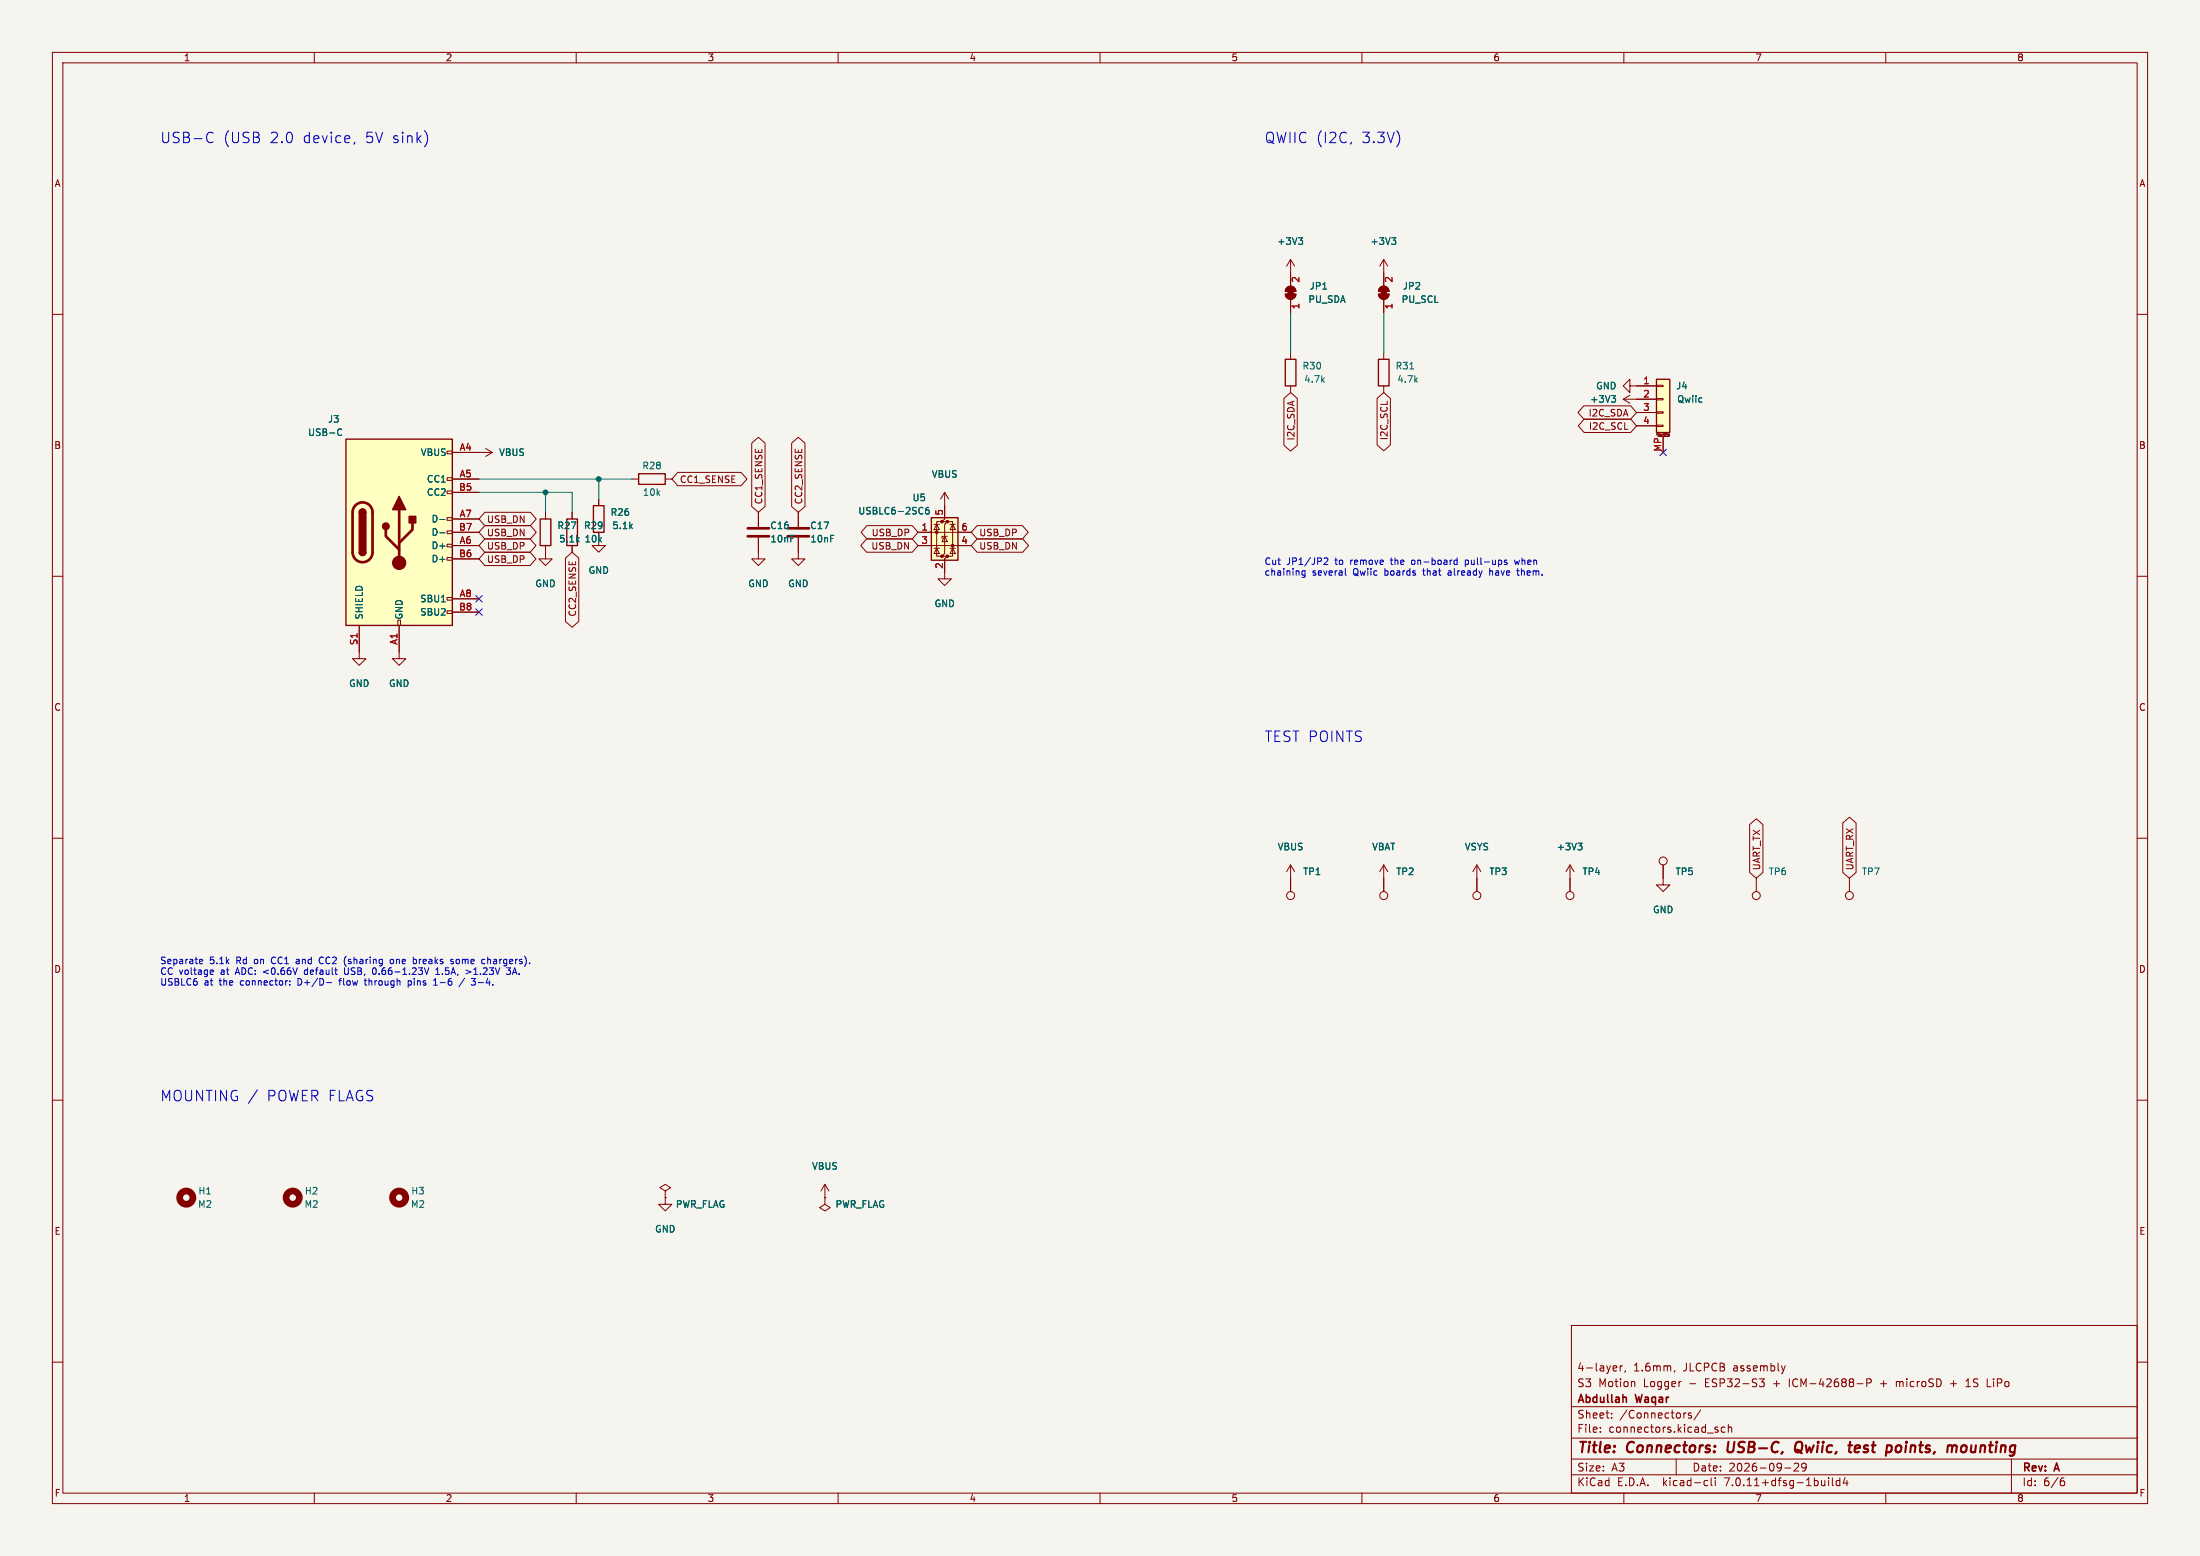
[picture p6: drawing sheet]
<svg xmlns="http://www.w3.org/2000/svg" width="420mm" height="297mm" viewBox="0 0 420 297" stroke-linecap="round" stroke-linejoin="round" font-family="sans-serif">
<path d="M0 0h420v297h-420z" fill="#f5f4ef" stroke="#f5f4ef" stroke-width=".19"/>
<g fill="none" stroke="#840000" stroke-width=".19">
<path d="M10 10h400v277h-400zM12 12h396v273h-396zM60 10v2M110 10v2M160 10v2M210 10v2M260 10v2M310 10v2M360 10v2M10 60h2M245.4 56.1h2a1.02 1.02 0 0 1-1 1 1.02 1.02 0 0 1-1-1zM245.7 54.9a1.02 1.02 0 0 1 1.1-.2 1.02 1.02 0 0 1 .6 .9h-2z"/>
<path d="M246.4 49.5v5.1M246.4 57.2v2.5M246.4 49.5l-.8 1.3M246.4 49.5l.7 1.3M263.1 56.1h2.1a1.02 1.02 0 0 1-1 1 1.02 1.02 0 0 1-1.1-1zM263.5 54.9a1.01 1.01 0 0 1 1.1-.2 1.01 1.01 0 0 1 .6 .9h-2.1zM264.2 49.5v5.1M264.2 57.2v2.5M264.2 49.5l-.8 1.3M264.2 49.5l.7 1.3M408 60h2M245.1 76l1.3-1.1 1.3 1.1v9l-1.3 1.1-1.3-1.1z"/>
<path d="M246.4 67.3v1.3M246.4 73.7v1.2M262.9 76l1.3-1.1 1.2 1.1v8.9l-1.2 1.1-1.3-1.1zM264.2 67.3v1.3M264.2 73.7v1.2M302.4 77.5h8.9l1.1 1.2-1.1 1.3h-8.9l-1.2-1.3zM309.9 76.2h6.3M309.9 76.2l1.2 .8M311.1 73.7v-1.3l-1.2 1.3 1.2 1.2v-1.2h5.1M311.1 75.4l-1.2 .8M312.4 78.7h3.8M316.2 78.6h1.3v.3h-1.3z"/>
<path d="M316.2 76.1h1.3v.2h-1.3zM316.2 73.5h1.3v.3h-1.3zM85.3 98.8h1.1v.5h-1.1zM85.3 93.7h1.1v.5h-1.1zM85.3 91.2h1.1v.5h-1.1zM85.3 86.1h1.1v.5h-1.1zM86.4 86.4h7.6M86.4 91.4h5M86.4 99.1h5M86.4 94h5M92.6 97.8h8.7l1.1 1.3-1.1 1.2h-8.7l-1.2-1.2zM92.7 85.6l1.3 .8"/>
<path d="M94 86.4l-1.3 .7M104.1 97.8v1.3M109.2 97.8v1.3M114.3 95.3v1.2M120.6 91.4h1.3M127 91.4h1.3M129.4 90.2h12.1l1.1 1.2-1.1 1.3h-12.1l-1.1-1.3zM143.5 84.6l1.3-1.1 1.3 1.1v12.1l-1.3 1.1-1.3-1.1zM144.8 97.8v2.8M151.1 84.6l1.3-1.1 1.3 1.1v12.1l-1.3 1.1-1.3-1.1zM152.4 97.8v2.8M179.8 99.6h-1v6.6h1"/>
<path d="M180.3 94v5.1l-.5 .5h1l-.5 .5v5.6l-.5 .5h1l-.5 .5v3.8h1.3l-1.3 1.3-1.2-1.3h1.2M180.3 94l-.7 1.3M180.3 94l.8 1.3M180.8 99.6h1.1v6.6h-1.1M302.4 80h8.9l1.1 1.3-1.1 1.3h-8.9l-1.1-1.3zM312.4 81.3h3.8M316.2 81.2h1.3v.2h-1.3zM316.5 83.3h2M317.5 83.3v3.1M318.5 83v.1M318.5 83.1h.1M318.5 82.9h.1"/>
<path d="M318.5 83.1h.2M318.7 82.9h-.2M318.7 82.9h.1M318.7 82.9v.3h-.2M318.7 83.1h.1M10 110h2M68.6 119.4v6.3h1.2l-1.2 1.3-1.3-1.3h1.3M75.9 118.4h.6v1h-.6zM76.2 119.4v6.3h1.3l-1.3 1.3-1.3-1.3h1.3M85.3 116.6h1.1v.5h-1.1zM85.3 114h1.1v.6h-1.1zM85.3 106.4h1.1v.5h-1.1z"/>
<path d="M85.3 103.9h1.1v.5h-1.1zM85.3 101.3h1.1v.6h-1.1zM86.4 104.1h5M86.4 101.6h5M86.4 114.3h5M86.4 106.7h5M86.4 116.8h5M92.6 100.3h8.7l1.1 1.3-1.1 1.3h-8.7l-1.2-1.3zM92.6 102.9h8.6l1.1 1.2-1.1 1.3h-8.6l-1.2-1.3zM92.6 105.4h8.6l1.1 1.3-1.1 1.3h-8.6l-1.2-1.3zM104.1 104.1v2.6h1.3l-1.3 1.3-1.2-1.3h1.2M107.9 106.5l1.3-1.1 1.3 1.1v12.1l-1.3 1.1-1.3-1.1z"/>
<path d="M109.2 104.1v1.3M114.3 101.6v2.5h1.3l-1.3 1.3-1.3-1.3h1.3M144.8 102.6v4.1h1.2l-1.2 1.3-1.3-1.3h1.3M152.4 102.6v4.1h1.3l-1.3 1.3-1.3-1.3h1.3M165.4 102.9h8.7l1.2 1.2-1.2 1.3h-8.7l-1.1-1.3zM165.5 100.3h8.6l1.2 1.3-1.2 1.3h-8.6l-1.1-1.3zM175.3 104.1h10.1M175.3 101.6h10.1M178.3 104.6h1M178.3 100.1h1M178.8 100.1l.5 1h-1zM178.8 104.6l.5 1.1h-1z"/>
<path d="M180.3 102.4l.5 1h-1zM180.8 102.4h-1v.3M181.4 104.6h1M181.4 100.1h1M181.9 104.6l.5 1.1h-1zM181.9 100.1l.5 1h-1zM186.5 102.9h8.7l1.2 1.2-1.2 1.3h-8.7l-1.1-1.3zM186.5 100.3h8.7l1.1 1.3-1.1 1.3h-8.7l-1.1-1.3zM408 110h2M10 160h2M334 157.4l1.3-1.1 1.2 1.1v9.1l-1.2 1.1-1.3-1.1zM351.8 157.1l1.3-1.1 1.2 1.1v9.4l-1.2 1.1-1.3-1.1z"/>
<path d="M408 160h2M246.4 165.1v5.1M246.4 165.1l-.8 1.3M246.4 165.1l.7 1.3M264.2 165.1v5.1M264.2 165.1l-.8 1.3M264.2 165.1l.7 1.3M281.9 165.1l-.7 1.3M281.9 165.1v5.1M281.9 165.1l.8 1.3M299.7 165.1l-.7 1.3M299.7 165.1v5.1"/>
<path d="M299.7 165.1l.8 1.3M317.5 165.1v3.8h1.3l-1.3 1.3-1.3-1.3h1.3M335.3 167.6v2.6M353.1 167.6v2.6M10 210h2M408 210h2M127 228.6v1.3h1.3l-1.3 1.2-1.3-1.2h1.3M127 227.3l1-.6-1-.6-1 .6 1 .6v1.3M127 228.6h.1M157.5 228.6v1.3l1 .6-1 .6-1-.6 1-.6M157.5 228.6h.1M157.5 226.1l-.8 1.2"/>
<path d="M157.5 226.1v2.5M157.5 226.1l.7 1.2M10 260h2M300 253h108v32h-108zM408 260h2M300 278.5h108M300 274.5h108M300 268.5h108M305.5 273.2v.2M305.5 272.5v.1M307.7 270.5v.2M307.7 269.8v.1"/>
<path d="M308.4 260.7l.3 .3-.8 .2M308.6 261.6l-.2 .1M309.3 260.7v1M309.7 260.7l-.3 .1-.1 .2M310.3 261.6l-.1 .3M311.9 263.7l.2 .2v.8M319.7 261.6l-.1 .3M320 278.5v3M321.7 269.7h.2M322.9 269.8l-.4-.1-.2 .2 .1 .2 .5 .2v.3h-.6M324.7 269.1l-1.3 1.9M327.6 272.9l.3 .1 .1 .2-.2 .2h-.3"/>
<path d="M327.6 272.4l.3 .1M329.3 272.5l-.4-.1-.3 .3 .1 .6h.6M329.9 272.5l.3-.1 .3 .1 .1 .9M329.9 271.9v1.5M335.9 263.2h.9l-.5 .6 .4 .1 .1 .5-.3 .3h-.4M340.8 260.7l-.4 1M342.5 279.4l.6-.1 .2 .1 .1 .3-1 1.1h1M344.2 279.3l-.3 .3 .1 .5 .5 .1 .3-.3M344.5 279.3l.2 .1a.99 .99 0 0 1-.3 1.4h-.3M354.5 264.1h1.2M356.4 264l.7-.1 .1-.2v-.4l-.3-.1h-.5v1.5M362 263.7v1"/>
<path d="M362.2 263.7l-.2 .1M372.4 264.1h1.1M375.3 264.7h.9M375.3 263.6l.4-.4v1.5M379.4 264.7h.7M384 278.5v6.5M60 285v2M110 285v2M160 285v2M210 285v2M260 285v2M300 281.5h108"/>
<path d="M310 285v2M325.6 282.6l.4 .1M326 283.5l-.4 .1M326.7 282.1v1.3l.2 .2M327.4 282.1v.1M327.4 282.6v1M340.7 280.2h1.2M349.1 282.1v.1M349.1 282.6v1M349.8 282.1v1.3l.2 .2M351.2 282.7l-.4-.1-.3 .3 .2 .6h.5M351.2 282.1v1.5"/>
<path d="M352.2 282l-.3 1.1h.9M352.6 282.6v1M360 285v2M393.6 282.7h.3l.3 .2-.1 .5-.5 .2M394 282.1l-.4 .1"/>
<circle cx="246.4" cy="170.9" r=".76"/>
<circle cx="264.2" cy="170.9" r=".76"/>
<circle cx="281.9" cy="170.9" r=".76"/>
<circle cx="299.7" cy="170.9" r=".76"/>
<circle cx="317.5" cy="164.3" r=".76"/>
<circle cx="335.3" cy="170.9" r=".76"/>
<circle cx="353.1" cy="170.9" r=".76"/>
</g>
<path d="M330 275.2l-.2 1.6 .3 .4M343 276.7l.4 .1 .2 .3M343.6 277.1l.2 .2M343.7 275.2a.77 .77 0 0 0-1 .7v1l.3 .3 .6-.1M343.8 276.9l-.2 .2M352.8 275.9h.8M353.2 277.2h.2M354.8 275.9l-.5 .1-.3 .9 .3 .3 .6-.1M355.1 276.3l-1 .2M362.6 275.9a.62 .62 0 0 0-.7 .4v.7l.6 .2M373.3 275.9l.3 .3-.2 1M375.1 275.9a.62 .62 0 0 0-.7 .4v.7a.52 .52 0 0 0 .8 .1" fill="none" stroke="#840000" stroke-width=".4"/>
<g fill="none" stroke="#006464" stroke-width=".19">
<path d="M247.9 45.4h.8l-.4 .5M248.4 45.9l.3 .2v.3l-.3 .2M265.7 45.4h.8l-.5 .5M266.2 45.9l.3 .2v.3l-.3 .2M269.2 70.4h.7M307.6 75.5h.8l-.4 .5M308.2 76l.2 .2v.3l-.2 .3M64.7 81.9l.5 .1M65.2 83l-.5 .1M84 99.2h.9M177.3 96.8l-.4 .1a.85 .85 0 0 0 0 1.2l.4-.1 .1-.4-.2-.3-.4 .1-.1 .2M84 101.7h.9"/>
<path d="M301.2 160.9h.8l-.4 .5M301.8 161.4l.2 .3v.3l-.2 .2"/>
</g>
<g fill="none" stroke="#840000" stroke-width="1.3">
<circle cx="35.6" cy="228.6" r="1.27"/>
<circle cx="55.9" cy="228.6" r="1.27"/>
<circle cx="76.2" cy="228.6" r="1.27"/>
</g>
<g fill="#ffffc2" stroke="#ffffc2" stroke-width=".19">
<path d="M177.8 98.8h5.1v8.1h-5.1z"/>
<path d="M316.2 72.4h2.6v10.2h-2.6z"/>
<path d="M66 83.8h20.4v35.6h-20.4z"/>
</g>
<g fill="#840000" stroke="#840000" stroke-width=".19">
<path d="M245.9 55.4h1v1h-1z"/>
<path d="M245.4 56.1h2a1.02 1.02 0 0 1-1 1 1.02 1.02 0 0 1-1-1z"/>
<path d="M245.7 54.9a1.02 1.02 0 0 1 1.1-.2 1.02 1.02 0 0 1 .6 .9h-2z"/>
<path d="M263.7 55.4h1v1h-1z"/>
<path d="M263.1 56.1h2.1a1.02 1.02 0 0 1-1 1 1.02 1.02 0 0 1-1.1-1z"/>
<path d="M263.5 54.9a1.01 1.01 0 0 1 1.1-.2 1.01 1.01 0 0 1 .6 .9h-2.1z"/>
<circle cx="178.8" cy="101.6" r=".25"/>
<circle cx="179.8" cy="106.2" r=".25"/>
<circle cx="179.8" cy="99.6" r=".25"/>
<circle cx="180.8" cy="106.2" r=".25"/>
<circle cx="180.8" cy="99.6" r=".25"/>
<circle cx="181.9" cy="104.1" r=".25"/>
<circle cx="76.2" cy="107.4" r="1.27"/>
</g>
<path d="M245.4 68.6h2v5.1h-2zM263.1 68.6h2.1v5.1h-2.1zM316.2 72.4h2.6v10.2h-2.6zM66 83.8h20.4v35.6h-20.4zM68.6 97.8a.64 .64 0 0 1 .6-.6 .64 .64 0 0 1 .6 .6M103.1 99.1h2.1v5h-2.1zM108.2 99.1h2v5h-2zM113.3 96.5h2v5.1h-2zM121.9 90.4h5.1v2.1h-5.1zM177.8 98.8h5.1v8.1h-5.1zM68.6 105.4a.64 .64 0 0 0 .6 .6 .64 .64 0 0 0 .6-.6" fill="none" stroke="#840000" stroke-width=".25"/>
<path d="M67.9 96.4a1.9 1.9 0 0 1 2-.4 1.9 1.9 0 0 1 1.2 1.8v7.6a1.91 1.91 0 0 1-1.9 1.9 1.91 1.91 0 0 1-1.9-1.9v-7.8l.2-.6zM76.2 97.3v10.1M78.7 99.8v1.3l-2.5 2.5M73.7 101.1v1.3l2.5 2.5M142.7 102.4h4.1M142.7 100.8h4.1M150.4 102.4h4M150.4 100.8h4" fill="none" stroke="#840000" stroke-width=".51"/>
<g fill="#840000" stroke="#840000" stroke-width=".25">
<path d="M68.6 105.4h1.2a.64 .64 0 0 1-.6 .6 .64 .64 0 0 1-.6-.6z"/>
<path d="M68.6 97.8h1.2v7.6h-1.2z"/>
<path d="M68.8 97.3a.64 .64 0 0 1 .7-.1 .64 .64 0 0 1 .3 .6h-1.2z"/>
<path d="M76.2 94.7l1.3 2.6h-2.6z"/>
<path d="M78.1 98.6h1.3v1.2h-1.3z"/>
<circle cx="73.7" cy="100.5" r=".63"/>
</g>
<g fill="none" stroke="#0000c2" stroke-width=".19">
<path d="M39.8 25.3a.7 .7 0 0 1 .9 .1M40.7 27a.7 .7 0 0 1-.9 .1M67.7 27.1l-.2 .4M81.5 25.8v1.3M258 27.1l-.1 .3M249.1 109v1l-.2 .2h-.3M249.1 109h-.3l-.3 .2 .2 .5h.4M252.8 106.6l.5-.1 .2 .3-.8 1h.8M256.8 108.5v1.1l.2 .2M269.6 107l-.1 .1 .1 .6M276.6 109h-.1M276.6 109.3l-.2 .2 .2 .3"/>
<path d="M277.7 107.7h.5M277.7 107h.5M278.2 106.5v1.3M279.7 107.7l.4 .1M279.7 106.9v1.3M280.1 106.9l-.4 .1M284.4 108.5v1.3M287.2 107.3l.5 .2v.2l-.4 .1M287.2 107h.5M289.1 106.9l.3 .9 .2-.7 .2 .7M289.5 109h.5M289.7 108.5v1.1l.3 .2"/>
<path d="M38.1 183.9h.5M38.1 183.2l.4-.1 .2 .3-.6 .1M40.3 185.2h.4v.3l-.6 .1M40.7 185.9l-.4 .1M54.8 187.2h.1M55.3 187.9v.1M55.3 187.3v.1M56.7 183.1l-.1 .1M56.7 183.5l-.2 .1 .2 .4M58.2 185.2l-.1 .2 .1 .5M61.4 182.7a.68 .68 0 0 0-.5 .6 .68 .68 0 0 0 .5 .7M62.3 187.6h1"/>
<path d="M64.7 187.2h.5M64.9 186.8v1.2M65.8 184.7v1.1l.2 .2h.3M65.8 184.1l.3 .3M66.1 182.5l-.3 .4M69.7 186.8v1.1l.3 .1M71.2 185.8l.2 .2 .2-.1M74.5 183.2l.2-.1 .4 .1 .1 .5-.2 .2-.3 .1-.2-.2zM77.9 187.3l.4-.1 .2 .1M77.9 187.2v1.3M78.5 187.9l-.2 .1h-.4M78.9 182.7v1.3"/>
<path d="M79.3 183.1l.2 .2v.4l-.2 .3M81 184.7l.4 1.3 .5-1.3M82.8 188h.7M82.8 187.1l.3-.3v1.2M83.2 186h.7M83.4 184.9l-.2 .2M83.6 184.7v1.3M86.1 183.5l.5 .2-.1 .2-.3 .1M86.1 183.2h.4M87.2 183.2l-.1 .1 .1 .6M88.7 186.7l-1.1 1.6M88.9 185.2l1 .3-1 .4"/>
<path d="M90.8 186.8l-.5 .5 .4 .1 .1 .4-.3 .2h-.4M93.1 182.7v1.3M93.5 183.1l-.4 .1M97.4 185.3l.1 .5-.2 .1-.4 .1-.2-.1M98.3 184.7l-.5 1.3M49.2 208l-1.8 2.6"/>
</g>
<path d="M246.4 59.7v7.6M264.2 59.7v7.6M91.4 94h17.8v3.8M91.4 91.4h29.2M104.1 94v3.8M114.3 91.4v3.9" fill="none" stroke="#009600" stroke-width=".19"/>
<path d="M316.9 85.8l1.2 1.2M318.1 85.8l-1.2 1.2M90.8 113.7l1.2 1.2M90.8 116.2l1.2 1.2M92 113.7l-1.2 1.2M92 116.2l-1.2 1.2" fill="none" stroke="#000084" stroke-width=".19"/>
<g fill="#009600" stroke="#009600" stroke-width=".19">
<circle cx="104.1" cy="94" r=".46"/>
<circle cx="114.3" cy="91.4" r=".46"/>
</g>
<g font-size="2.8" fill="#0000c2">
<text x="30.5" y="27.6">USB-C</text>
<text x="42.5" y="27.6">(USB</text>
<text x="51.5" y="27.6">2.0</text>
<text x="57.8" y="27.6">device,</text>
<text x="69.8" y="27.6">5V sink)</text>
<text x="241.3" y="27.6">QWIIC (I2C,</text>
<text x="259.9" y="27.6">3.3V)</text>
<text x="241.3" y="141.9">TEST POINTS</text>
<text x="30.5" y="210.5">MOUNTING /</text>
<text x="50.9" y="210.5">POWER FLAGS</text>
</g>
<g font-size="2.8" fill="#840000">
<text x="301" y="277.9">Title:</text>
<text x="310.6" y="277.9">Connectors:</text>
<text x="330.6" y="277.9">USB-C,</text>
<text x="344.3" y="277.9">Qwiic,</text>
<text x="355.4" y="277.9">test</text>
<text x="363.4" y="277.9">points,</text>
<text x="375.8" y="277.9">mounting</text>
</g>
<g font-size="2.1" fill="#840000">
<text x="301" y="262">4-layer,</text>
<text x="311.8" y="262">1.6mm,</text>
<text x="321.4" y="262">JLCPCB</text>
<text x="331" y="262">assembly</text>
<text x="301" y="268.2">Abdullah</text>
<text x="301" y="265">S3</text>
<text x="305.1" y="265">Motion</text>
<text x="312.4" y="268.2">Waqar</text>
<text x="313.8" y="265">Logger</text>
<text x="322.6" y="265">-</text>
<text x="325.8" y="265">ESP32-S3</text>
<text x="338.9" y="265">+</text>
<text x="342.1" y="265">ICM-42688-P</text>
<text x="359.7" y="265">+</text>
<text x="362.8" y="265">microSD</text>
<text x="373.3" y="265">+</text>
<text x="376.5" y="265">1S</text>
<text x="380.6" y="265">LiPo</text>
<text x="301" y="273.7">File:</text>
<text x="301" y="271">Sheet:</text>
<text x="307.1" y="273.7">connectors.kicad_sch</text>
<text x="309.2" y="271">/Connectors/</text>
<text x="301" y="281.1">Size:</text>
<text x="307.6" y="281.1">A3</text>
<text x="323" y="281.1">Date:</text>
<text x="330" y="281.1">2026-09-29</text>
<text x="386" y="281.3">Rev:</text>
<text x="392.4" y="281.3">A</text>
<text x="301" y="283.9">KiCad</text>
<text x="308.7" y="283.9">E.D.A.</text>
<text x="317.6" y="283.9">kicad-cli</text>
<text x="329.5" y="283.9">7.0.11+dfsg-1build4</text>
<text x="386" y="283.9">Id:</text>
<text x="390.1" y="283.9">6/6</text>
</g>
<g font-size="1.8" fill="#840000">
<text x="35" y="11.9">1</text>
<text x="85" y="11.9">2</text>
<text x="135" y="11.9">3</text>
<text x="185" y="11.9">4</text>
<text x="235" y="11.9">5</text>
<text x="285" y="11.9">6</text>
<text x="335" y="11.9">7</text>
<text x="385" y="11.9">8</text>
<text x="10.3" y="35.9">A</text>
<text x="408.3" y="35.9">A</text>
<text x="303.2" y="79.7">I2C_SDA</text>
<text x="303.2" y="82.2">I2C_SCL</text>
<text x="10.3" y="85.9">B</text>
<text x="247.3" y="84.2" transform="rotate(-90 247.3 84.2)">I2C_SDA</text>
<text x="265.1" y="84.1" transform="rotate(-90 265.1 84.1)">I2C_SCL</text>
<text x="408.2" y="85.9">B</text>
<text x="129.7" y="92.4">CC1_SENSE</text>
<text x="92.9" y="100">USB_DN</text>
<text x="145.7" y="96.4" transform="rotate(-90 145.7 96.4)">CC1_SENSE</text>
<text x="153.4" y="96.4" transform="rotate(-90 153.4 96.4)">CC2_SENSE</text>
<text x="92.9" y="102.6">USB_DN</text>
<text x="92.9" y="105.1">USB_DP</text>
<text x="92.9" y="107.6">USB_DP</text>
<text x="166.2" y="105.1">USB_DN</text>
<text x="166.3" y="102.6">USB_DP</text>
<text x="186.8" y="105.1">USB_DN</text>
<text x="186.8" y="102.6">USB_DP</text>
<text x="110.2" y="117.8" transform="rotate(-90 110.2 117.8)">CC2_SENSE</text>
<text x="10.3" y="135.9">C</text>
<text x="408.2" y="135.9">C</text>
<text x="336.2" y="166.2" transform="rotate(-90 336.2 166.2)">UART_TX</text>
<text x="354" y="166.2" transform="rotate(-90 354 166.2)">UART_RX</text>
<text x="10.3" y="185.9">D</text>
<text x="408.2" y="185.9">D</text>
<text x="10.3" y="235.9">E</text>
<text x="408.3" y="235.9">E</text>
<text x="10.3" y="285.9">F</text>
<text x="35" y="286.9">1</text>
<text x="85" y="286.9">2</text>
<text x="135" y="286.9">3</text>
<text x="185" y="286.9">4</text>
<text x="235" y="286.9">5</text>
<text x="285" y="286.9">6</text>
<text x="335" y="286.9">7</text>
<text x="385" y="286.9">8</text>
<text x="408.3" y="285.9">F</text>
</g>
<g font-size="1.8" fill="#006464">
<text x="243.7" y="46.9">+3V3</text>
<text x="261.5" y="46.9">+3V3</text>
<text x="249.7" y="58">PU_SDA</text>
<text x="249.9" y="55.5">JP1</text>
<text x="267.5" y="58">PU_SCL</text>
<text x="267.7" y="55.5">JP2</text>
<text x="248.5" y="70.7">R30</text>
<text x="266.3" y="70.7">R31</text>
<text x="248.9" y="73.3">4.7k</text>
<text x="266.7" y="73.3">4.7k</text>
<text x="303.5" y="77.1">+3V3</text>
<text x="304.6" y="74.5">GND</text>
<text x="319.9" y="74.5">J4</text>
<text x="320.1" y="77.1">Qwiic</text>
<text x="58.7" y="83.4">USB-C</text>
<text x="62.5" y="80.9">J3</text>
<text x="80.2" y="87.2">VBUS</text>
<text x="95.2" y="87.2">VBUS</text>
<text x="122.5" y="89.8">R28</text>
<text x="81.4" y="92.3">CC1</text>
<text x="81.4" y="94.8">CC2</text>
<text x="122.6" y="94.8">10k</text>
<text x="174.1" y="95.9">U5</text>
<text x="177.8" y="91.4">VBUS</text>
<text x="82.3" y="99.9">D-</text>
<text x="106.3" y="101.2">R27</text>
<text x="111.4" y="101.2">R29</text>
<text x="116.5" y="98.7">R26</text>
<text x="116.8" y="101.2">5.1k</text>
<text x="146.9" y="101.2">C16</text>
<text x="154.6" y="101.2">C17</text>
<text x="163.8" y="98.4">USBLC6-2SC6</text>
<text x="82.3" y="105">D+</text>
<text x="82.3" y="107.5">D+</text>
<text x="82.3" y="102.5">D-</text>
<text x="106.7" y="103.7">5.1k</text>
<text x="111.5" y="103.7">10k</text>
<text x="147" y="103.7">10nF</text>
<text x="154.6" y="103.7">10nF</text>
<text x="102.1" y="112.3">GND</text>
<text x="112.3" y="109.7">GND</text>
<text x="142.7" y="112.3">GND</text>
<text x="150.4" y="112.3">GND</text>
<text x="69.4" y="118.4" transform="rotate(-90 69.4 118.4)">SHIELD</text>
<text x="77.1" y="118.4" transform="rotate(-90 77.1 118.4)">GND</text>
<text x="80.1" y="115.2">SBU1</text>
<text x="80.1" y="117.7">SBU2</text>
<text x="178.3" y="116.1">GND</text>
<text x="66.5" y="131.3">GND</text>
<text x="74.2" y="131.3">GND</text>
<text x="243.8" y="162.5">VBUS</text>
<text x="248.7" y="167.2">TP1</text>
<text x="261.9" y="162.5">VBAT</text>
<text x="266.4" y="167.2">TP2</text>
<text x="279.5" y="162.5">VSYS</text>
<text x="284.2" y="167.2">TP3</text>
<text x="297.1" y="162.5">+3V3</text>
<text x="302" y="167.2">TP4</text>
<text x="319.8" y="167.2">TP5</text>
<text x="337.6" y="167.2">TP6</text>
<text x="355.3" y="167.2">TP7</text>
<text x="315.5" y="174.5">GND</text>
<text x="154.9" y="223.5">VBUS</text>
<text x="37.7" y="230.7">M2</text>
<text x="37.8" y="228.2">H1</text>
<text x="58" y="230.7">M2</text>
<text x="58.1" y="228.2">H2</text>
<text x="78.4" y="230.7">M2</text>
<text x="78.4" y="228.2">H3</text>
<text x="128.9" y="230.7">PWR_FLAG</text>
<text x="159.4" y="230.7">PWR_FLAG</text>
<text x="125" y="235.5">GND</text>
</g>
<g font-size="1.8" fill="#a90000">
<text x="248.4" y="59.1" transform="rotate(-90 248.4 59.1)">1</text>
<text x="248.4" y="54" transform="rotate(-90 248.4 54)">2</text>
<text x="266.1" y="59.1" transform="rotate(-90 266.1 59.1)">1</text>
<text x="266.1" y="54" transform="rotate(-90 266.1 54)">2</text>
<text x="313.6" y="73.4">1</text>
<text x="313.6" y="75.9">2</text>
<text x="313.6" y="78.5">3</text>
<text x="313.6" y="81">4</text>
<text x="87.6" y="86.1">A4</text>
<text x="317.2" y="86.3" transform="rotate(-90 317.2 86.3)">MP</text>
<text x="87.6" y="93.7">B5</text>
<text x="87.6" y="91.2">A5</text>
<text x="87.6" y="101.3">B7</text>
<text x="87.6" y="98.8">A7</text>
<text x="175.8" y="101.3">1</text>
<text x="180.1" y="98.5" transform="rotate(-90 180.1 98.5)">5</text>
<text x="183.4" y="101.3">6</text>
<text x="87.6" y="106.4">B6</text>
<text x="87.6" y="103.9">A6</text>
<text x="175.8" y="103.9">3</text>
<text x="183.4" y="103.9">4</text>
<text x="180.1" y="108.7" transform="rotate(-90 180.1 108.7)">2</text>
<text x="87.6" y="116.6">B8</text>
<text x="87.6" y="114">A8</text>
<text x="68.3" y="123.2" transform="rotate(-90 68.3 123.2)">S1</text>
<text x="75.9" y="123.2" transform="rotate(-90 75.9 123.2)">A1</text>
</g>
<g font-size="1.8" fill="#0000c2">
<text x="241.3" y="108.2">Cut</text>
<text x="241.3" y="110.2">chaining</text>
<text x="245.6" y="108.2">JP1/JP2</text>
<text x="250.5" y="110.2">several</text>
<text x="255" y="108.2">to</text>
<text x="258.1" y="108.2">remove</text>
<text x="258.5" y="110.2">Qwiic</text>
<text x="264.6" y="110.2">boards</text>
<text x="266" y="108.2">the</text>
<text x="270.1" y="108.2">on-board</text>
<text x="272.2" y="110.2">that</text>
<text x="277.1" y="110.2">already</text>
<text x="280.6" y="108.2">pull-ups</text>
<text x="285.2" y="110.2">have</text>
<text x="290.3" y="108.2">when</text>
<text x="290.7" y="110.2">them.</text>
<text x="30.5" y="184.4">Separate</text>
<text x="40" y="184.4">5.1k</text>
<text x="45.2" y="184.4">Rd</text>
<text x="48.8" y="184.4">on</text>
<text x="52.3" y="184.4">CC1</text>
<text x="57.2" y="184.4">and</text>
<text x="61.8" y="184.4">CC2</text>
<text x="66.7" y="184.4">(sharing</text>
<text x="75.8" y="184.4">one</text>
<text x="80.3" y="184.4">breaks</text>
<text x="87.7" y="184.4">some</text>
<text x="93.9" y="184.4">chargers).</text>
<text x="30.5" y="186.4">CC voltage</text>
<text x="30.5" y="188.4">USBLC6</text>
<text x="39" y="188.4">at</text>
<text x="42" y="188.4">the</text>
<text x="42.3" y="186.4">at</text>
<text x="45.3" y="186.4">ADC: &lt;0.66V</text>
<text x="46.1" y="188.4">connector:</text>
<text x="57.3" y="188.4">D+/D-</text>
<text x="58.8" y="186.4">default</text>
<text x="65.5" y="188.4">flow</text>
<text x="66.6" y="186.4">USB,</text>
<text x="70.5" y="188.4">through</text>
<text x="72.2" y="186.4">0.66-1.23V</text>
<text x="79" y="188.4">pins</text>
<text x="84.1" y="188.4">1-6</text>
<text x="84.5" y="186.4">1.5A,</text>
<text x="89.2" y="188.4">/</text>
<text x="90.4" y="186.4">&gt;1.23V</text>
<text x="91.7" y="188.4">3-4.</text>
<text x="98.4" y="186.4">3A.</text>
</g>
<text font-size=".5" fill="#840000" x="316.2" y="83.2">Mounting</text>
</svg>
